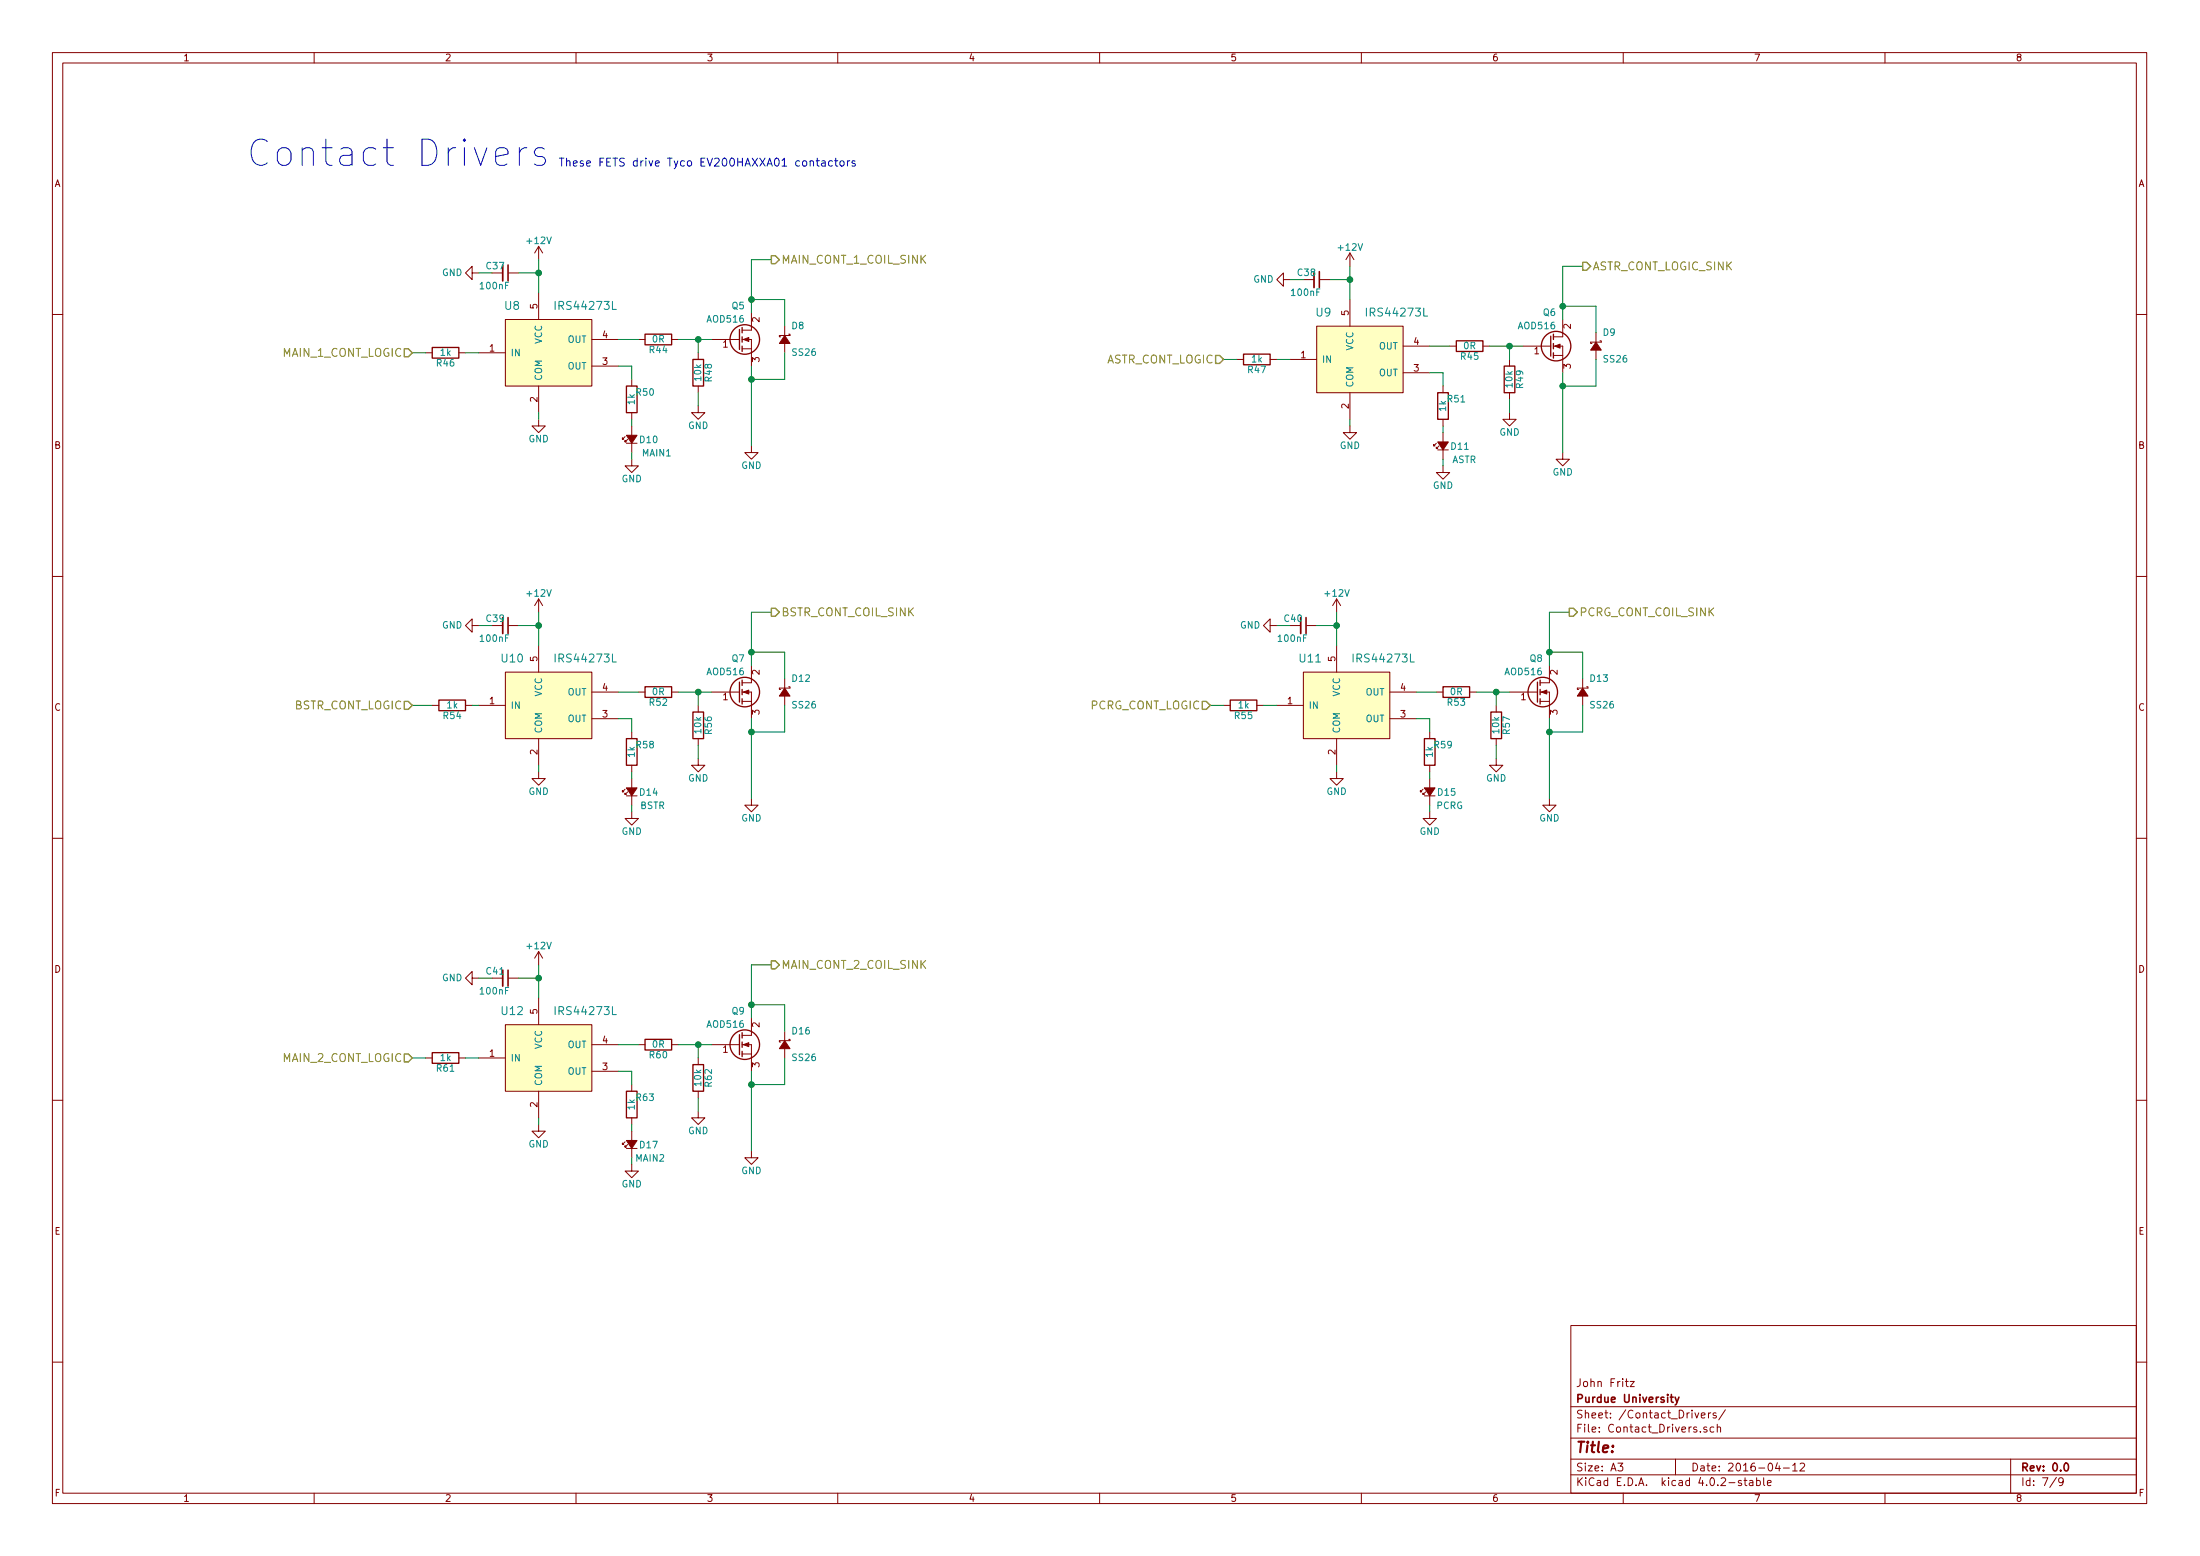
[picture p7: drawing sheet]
<svg xmlns="http://www.w3.org/2000/svg" width="420mm" height="297mm" viewBox="0 0 420 297" stroke-linecap="round" stroke-linejoin="round" font-family="sans-serif">
<g fill="none" stroke="#840000" stroke-width=".19">
<path d="M10 10h400v277h-400zM12 12h396v273.1h-396zM60 10v2M110 10v2M160 10v2M210 10v2M260 10v2M310 10v2M360 10v2M90.2 52.1v-1.3l-1.3 1.3 1.3 1.3v-1.3h1.2M94 52.1h2M97.2 52.1h1.9"/>
<path d="M102.9 47v2.6M102.9 55.9v5.1M102.9 47l.7 1.3M102.9 47l-.8 1.3M143.5 59.7v3.3h-1.8M245.1 53.4v-1.3l-1.3 1.3 1.3 1.2v-1.2h1.3M248.9 53.4h2.1M252.1 53.4h1.9M257.8 48.3l.8 1.3M257.8 48.3v2.5M257.8 57.2v5.1M257.8 48.3l-.8 1.3"/>
<path d="M10 60h2M81.3 67.3h1.2M87.6 67.3h1.3M91.4 67.3h5.1M96.5 61h16.5v12.7h-16.5zM102.9 73.7v5.1M113 64.8h5.1M113 69.9h5.1M120.6 72.4v1.3M120.6 78.8v1.2M121.9 64.8h1.3M128.3 64.8h1.2"/>
<path d="M133.3 77.5v1.3h1.3l-1.3 1.2-1.2-1.2h1.2M133.3 67.3v1.3M133.3 73.7v1.3M135.9 64.8h5.3M141.7 64.8h1.8v5.1M141.7 66.6h1.8M149.9 62.3v1.7M149.9 65.6v1.7M150.6 63.8h.3v.2h-2.1v.3h.3M236.2 68.6h1.3M242.6 68.6h1.2M246.4 68.6h5.1"/>
<path d="M251.5 62.3h16.5v12.7h-16.5zM257.8 75v5M268 66.1h5M268 71.2h5M275.6 73.7v1.3M276.9 66.1h1.2M283.2 66.1h1.3M288.3 78.8v1.2h1.3l-1.3 1.3-1.3-1.3h1.3M288.3 68.6v1.3M288.3 75v1.2M290.8 66.1h5.4M296.7 67.9h1.7"/>
<path d="M296.7 66.1h1.7v5.1M298.4 61v3.3h-1.7M304.8 63.5v1.8M304.8 66.8v1.8M305.6 65.1h.2v.2h-2v.3h.2M408 60h2M102.9 80v1.3h1.2l-1.2 1.3-1.3-1.3h1.3M119.4 83.3l-.5 .6v-.3v.3h.2M119.6 84.6h2.1M119.9 83.9l-.5 .5v-.3v.3h.2M120.6 87.7v1.2h1.3l-1.3 1.3-1.2-1.3h1.2M120.6 81.3v1.8"/>
<path d="M120.6 84.6v1.8M143.5 85.1v1.3h1.3l-1.3 1.3-1.3-1.3h1.3M257.8 81.3v1.3h1.3l-1.3 1.3-1.3-1.3h1.3M274.3 84.6l-.5 .5v-.2v.2h.3M274.6 85.9h2M274.8 85.1l-.5 .5v-.2v.2h.3M275.6 88.9v1.3h1.3l-1.3 1.3-1.3-1.3h1.3M275.6 80v1.3M275.6 82.6v1.8M275.6 85.9v1.8M298.4 86.4v1.3h1.3l-1.3 1.2-1.2-1.2h1.2M10 110h2"/>
<path d="M90.2 119.4v-1.3l-1.3 1.3 1.3 1.3v-1.3h1.2M94 119.4h2M97.2 119.4h1.9M102.9 114.3v2.6M102.9 114.3l.7 1.3M102.9 114.3l-.8 1.3M242.6 119.4v-1.3l-1.3 1.3 1.3 1.3v-1.3h1.2M246.4 119.4h2M249.6 119.4h1.9M255.3 114.3l.7 1.3M255.3 114.3v2.6M255.3 114.3l-.8 1.3"/>
<path d="M408 110h2M82.5 134.7h1.3M88.9 134.7h1.3M91.4 134.7h5.1M96.5 128.3h16.5v12.7h-16.5zM102.9 123.2v5.1M113 132.1h5.1M113 137.2h5.1M120.6 139.7v1.3M121.9 132.1h1.3M128.3 132.1h1.2M133.3 134.7v1.2"/>
<path d="M135.9 132.1h5.3M141.7 132.1h1.8v5.1M141.7 133.9h1.8M143.5 127v3.3h-1.8M149.9 129.6v1.8M149.9 132.9v1.8M150.6 131.1h.3v.3h-2.1v.2h.3M233.7 134.7h1.2M240 134.7h1.3M243.8 134.7h5.1M248.9 128.3h16.5v12.7h-16.5zM255.3 123.2v5.1"/>
<path d="M265.4 132.1h5.1M265.4 137.2h5.1M273 139.7v1.3M274.3 132.1h1.3M280.7 132.1h1.2M285.7 134.7v1.2M288.3 132.1h5.3M294.1 133.9h1.8M294.1 132.1h1.8v5.1M295.9 127v3.3h-1.8M302.3 129.6v1.8M302.3 132.9v1.8"/>
<path d="M303 131.1h.3v.3h-2.1v.2h.3M102.9 147.4v1.2h1.2l-1.2 1.3-1.3-1.3h1.3M102.9 141v5.1M119.4 150.7l-.5 .5v-.3v.3h.2M119.6 151.9h2.1M119.9 151.2l-.5 .5v-.3v.3h.2M120.6 155v1.2h1.3l-1.3 1.3-1.2-1.3h1.2M120.6 146.1v1.3M120.6 148.6v1.8M120.6 151.9v1.8M133.3 144.8v1.3h1.3l-1.3 1.3-1.2-1.3h1.2M133.3 141v1.3"/>
<path d="M143.5 152.4v1.3h1.3l-1.3 1.3-1.3-1.3h1.3M255.3 147.4v1.2h1.2l-1.2 1.3-1.3-1.3h1.3M255.3 141v5.1M271.8 150.7l-.5 .5v-.3v.3h.2M272 151.9h2.1M272.3 151.2l-.5 .5v-.3v.3h.2M273 155v1.2h1.3l-1.3 1.3-1.2-1.3h1.2M273 146.1v1.3M273 148.6v1.8M273 151.9v1.8M285.7 144.8v1.3h1.3l-1.3 1.3-1.2-1.3h1.2M285.7 141v1.3"/>
<path d="M295.9 152.4v1.3h1.3l-1.3 1.3-1.3-1.3h1.3M10 160h2M408 160h2M90.2 186.7v-1.2l-1.3 1.2 1.3 1.3v-1.3h1.2M94 186.7h2M96.5 195.6h16.5v12.7h-16.5zM97.2 186.7h1.9M102.9 181.6l.7 1.3M102.9 181.6v2.6M102.9 190.5v5.1M102.9 181.6l-.8 1.3M113 199.4h5.1"/>
<path d="M121.9 199.4h1.3M128.3 199.4h1.2M135.9 199.4h5.3M141.7 199.4h1.8v5.1M143.5 194.3v3.3h-1.8M149.9 196.9v1.8M150.6 198.4h.3v.3h-2.1v.2h.3M10 210h2M81.3 202h1.2M87.6 202h1.3M91.4 202h5.1M102.9 214.7v1.2h1.2l-1.2 1.3-1.3-1.3h1.3"/>
<path d="M102.9 208.3v5.1M113 204.5h5.1M119.4 218l-.5 .5v-.3v.3h.2M119.6 219.2h2.1M119.9 218.5l-.5 .5v-.3v.3h.2M120.6 207v1.3M120.6 213.4v1.3M120.6 215.9v1.8M120.6 219.2v1.8M133.3 212.1v1.3h1.3l-1.3 1.3-1.2-1.3h1.2M133.3 202v1.2M133.3 208.3v1.3"/>
<path d="M141.7 201.2h1.8M143.5 219.7v1.3h1.3l-1.3 1.3-1.3-1.3h1.3M149.9 200.2v1.8M408 210h2M120.6 222.3v1.3h1.3l-1.3 1.2-1.2-1.2h1.2M300 253h108v32.1h-108zM10 260h2M300 278.5h108M300 274.5h108M300 268.5h108M309 279.3h.9l-.5 .6 .5 .1v.7l-.2 .1-.7-.1M310.4 263.7h.6"/>
<path d="M310.6 263.2v1.3l.4 .2M311.3 263.7h.8l-.8 1h.8M320 278.5v3M324.9 270.2l.7-.1v-.3l-.5-.1-.2 .2 .1 .7h.6M326 272.5a.37 .37 0 0 0-.6 .1l.1 .2 .5 .2v.1l-.2 .3-.4-.1M326.3 269.7v1M326.7 269.7l-.4 .3M327.3 272.5l-.4-.1-.3 .3 .1 .6 .2 .1 .4-.1M327.7 269.8a.37 .37 0 0 0-.5 .1v.2l.5 .2 .1 .1-.2 .3-.4-.1M328 272.5l.2-.1 .3 .1 .1 .9M328 271.9v1.5M329.5 269.1l-1.3 2"/>
<path d="M339.4 279.2l-.3 1.1h.9M342.4 279.7l.4-.4v1.5M343.8 279.5l.6-.2 .3 .4-1 1.1h1M384 278.5v6.6M408 260h2M60 285.1v1.9M110 285.1v1.9M160 285.1v1.9M210 285.1v1.9M260 285.1v1.9M300 281.5h108M310 285.1v1.9"/>
<path d="M332.6 282.7a.37 .37 0 0 0-.6 .1l.1 .2 .5 .2v.1l-.2 .3-.4-.1M333.1 282.6h.5M333.3 282.1v1.3l.3 .2M334.1 282.7h.6l.1 .9M334.8 283h-.5l-.2 .2 .2 .4 .5-.1M335.5 282.7l.4-.1 .3 .3-.1 .6h-.6M335.5 282.1v1.5M336.8 282.1v1.3l.2 .2M337.5 283.1l.8-.1-.1-.3-.4-.1-.3 .2 .1 .7h.6M340.6 280.2h1.1M342.4 280.8h.8M360 285.1v1.9"/>
<path d="M392.7 282l-1.2 2M394 282.7l-.2 .3h-.4l-.2-.3 .1-.5 .5-.1 .2 .2a1.19 1.19 0 0 1-.2 1.2l-.5 .1"/>
</g>
<path d="M97 50.6v3M252 51.9v3M97 117.9v3M249.4 117.9v3M97 185.2v3.1M319 266.7h.6M319.2 266.2v1.3l.4 .2M319.9 266.7l.4 1M320.6 266.7l-.5 1.4-.2 .1M394.3 279.5l.2-.2a.81 .81 0 0 1 .6 .6 .81 .81 0 0 1-.3 .8l-.1 .1a.79 .79 0 0 1-.4-1.3z" fill="none" stroke="#840000" stroke-width=".3"/>
<path d="M99.2 28.2v3.4M100.6 28.2a1.32 1.32 0 0 0-1.4 1M104 28.5l-.5-.3h-.7l-.5 .3-.2 .4 .2 .8 1.7 .4 .2 .5-.2 .7-.5 .3h-1l-.4-.3M156.9 30.8h.6l.1 .9M157.6 31.1h-.5a.3 .3 0 0 0-.2 .3 .3 .3 0 0 0 .2 .3l.5-.1M159 30.8l-.5-.1-.3 .3v.4l.2 .2h.6M159.4 30.7h.6M159.6 30.2v1.3l.4 .2M160.5 30.8l.2-.1 .4 .1 .1 .6-.1 .2-.4 .1-.2-.1zM161.8 30.7v1M162.3 30.7l-.3 .1-.2 .2M163.3 30.8l-.4-.1-.2 .2 .1 .2 .5 .2v.3h-.6" fill="none" stroke="#0000c2" stroke-width=".19"/>
<g fill="none" stroke="#840000" stroke-width=".25">
<path d="M82.5 66.3h5.1v2.1h-5.1zM119.6 73.7h2.1v5.1h-2.1zM123.2 63.8h5.1v2h-5.1zM132.3 68.6h2.1v5.1h-2.1zM141.2 62.9v3.8M141.7 62.5v1M141.7 64.3v1M141.7 66.1v1M237.5 67.6h5.1v2h-5.1zM274.6 75h2v5h-2zM278.1 65.1h5.1v2h-5.1zM287.3 69.9h2v5.1h-2z"/>
<path d="M296.2 64.2v3.8M296.7 63.8v1M296.7 65.6v1M296.7 67.3v1.1M83.8 133.6h5.1v2.1h-5.1zM123.2 131.1h5.1v2h-5.1zM132.3 135.9h2.1v5.1h-2.1zM141.2 130.2v3.8M141.7 129.8v1M141.7 131.6v1M141.7 133.4v1M234.9 133.6h5.1v2.1h-5.1z"/>
<path d="M275.6 131.1h5.1v2h-5.1zM284.7 135.9h2.1v5.1h-2.1zM293.6 130.2v3.8M294.1 129.8v1M294.1 131.6v1M294.1 133.4v1M119.6 141h2.1v5.1h-2.1zM272 141h2.1v5.1h-2.1zM123.2 198.4h5.1v2h-5.1zM141.2 197.5v3.8M141.7 197.1v1.1M141.7 198.9v1"/>
<path d="M82.5 201h5.1v2h-5.1zM119.6 208.3h2.1v5.1h-2.1zM132.3 203.2h2.1v5.1h-2.1zM141.7 200.7v1"/>
<circle cx="142.2" cy="64.8" r="2.82"/>
<circle cx="297.2" cy="66.1" r="2.82"/>
<circle cx="142.2" cy="132.1" r="2.82"/>
<circle cx="294.6" cy="132.1" r="2.82"/>
<circle cx="142.2" cy="199.4" r="2.82"/>
</g>
<g fill="#840000" stroke="#840000" stroke-width=".19">
<path d="M142 199.4l1-.4v.8z"/>
<path d="M149.9 198.7l1 1.5h-2.1z"/>
<path d="M119.6 217.7h2.1l-1.1 1.5z"/>
<path d="M294.4 132.1l1-.4v.8z"/>
<path d="M302.3 131.4l1 1.5h-2.1z"/>
<path d="M272 150.4h2.1l-1.1 1.5z"/>
<path d="M142 132.1l1-.4v.8z"/>
<path d="M149.9 131.4l1 1.5h-2.1z"/>
<path d="M119.6 150.4h2.1l-1.1 1.5z"/>
<path d="M142 64.8l1-.4v.8z"/>
<path d="M149.9 64l1 1.6h-2.1z"/>
<path d="M119.6 83.1h2.1l-1.1 1.5z"/>
<path d="M296.9 66.1l1-.4v.8z"/>
<path d="M304.8 65.3l1 1.5h-2z"/>
<path d="M274.6 84.4h2l-1 1.5z"/>
</g>
<path d="M96 50.6v3M251 51.9v3M96 117.9v3M248.4 117.9v3M96 185.2v3.1" fill="none" stroke="#840000" stroke-width=".33"/>
<g fill="#ffffc2" stroke="#ffffc2" stroke-width=".19">
<path d="M96.5 195.6h16.5v12.7h-16.5z"/>
<path d="M248.9 128.3h16.5v12.7h-16.5z"/>
<path d="M96.5 128.3h16.5v12.7h-16.5z"/>
<path d="M96.5 61h16.5v12.7h-16.5z"/>
<path d="M251.5 62.3h16.5v12.7h-16.5z"/>
</g>
<g fill="none" stroke="#008400" stroke-width=".19">
<path d="M91.4 52.1h2.6M99.1 52.1h3.8M102.9 49.6v6.3M143.5 57.2h6.4v5.1M147.3 49.6h-3.8v10.1M246.4 53.4h2.5M254 53.4h3.8M257.8 50.8v6.4M298.4 58.5h6.4v5M302.3 50.8h-3.9v10.2M78.7 67.3h2.6M88.9 67.3h2.5"/>
<path d="M102.9 78.8v1.2M118.1 69.9h2.5v2.5M118.1 64.8h3.8M129.5 64.8h6.4M133.3 64.8v2.5M133.3 75v2.5M143.5 69.9v15.2M149.9 67.3v5.1h-6.4M233.7 68.6h2.5M243.8 68.6h2.6M273 66.1h3.9M273 71.2h2.6v2.5"/>
<path d="M284.5 66.1h6.3M288.3 66.1v2.5M288.3 76.2v2.6M298.4 71.2v15.2M304.8 68.6v5.1h-6.4M120.6 80v1.3M120.6 86.4v1.3M257.8 80v1.3M275.6 81.3v1.3M275.6 87.7v1.2M91.4 119.4h2.6M99.1 119.4h3.8"/>
<path d="M102.9 116.9v6.3M147.3 116.9h-3.8v10.1M243.8 119.4h2.6M251.5 119.4h3.8M255.3 116.9v6.3M299.7 116.9h-3.8v10.1M78.7 134.7h3.8M90.2 134.7h1.2M118.1 137.2h2.5v2.5M118.1 132.1h3.8M129.5 132.1h6.4M133.3 132.1v2.6"/>
<path d="M143.5 137.2v15.2M143.5 124.5h6.4v5.1M149.9 134.7v5h-6.4M231.1 134.7h2.6M241.3 134.7h2.5M270.5 132.1h3.8M270.5 137.2h2.5v2.5M281.9 132.1h6.4M285.7 132.1v2.6M295.9 137.2v15.2M295.9 124.5h6.4v5.1M302.3 134.7v5h-6.4"/>
<path d="M102.9 146.1v1.3M120.6 147.4v1.2M120.6 153.7v1.3M133.3 142.3v2.5M255.3 146.1v1.3M273 147.4v1.2M273 153.7v1.3M285.7 142.3v2.5M91.4 186.7h2.6M99.1 186.7h3.8M102.9 184.2v6.3M118.1 199.4h3.8"/>
<path d="M129.5 199.4h6.4M133.3 199.4v2.6M143.5 191.8h6.4v5.1M147.3 184.2h-3.8v10.1M78.7 202h2.6M88.9 202h2.5M102.9 213.4v1.3M118.1 204.5h2.5v2.5M120.6 214.7v1.2M133.3 209.6v2.5M143.5 204.5v15.2M149.9 202v5h-6.4"/>
<path d="M120.6 221v1.3"/>
</g>
<g fill="#008400" stroke="#008400" stroke-width=".25">
<circle cx="143.5" cy="207" r=".51"/>
<circle cx="133.4" cy="199.4" r=".51"/>
<circle cx="143.5" cy="191.8" r=".51"/>
<circle cx="102.9" cy="186.7" r=".51"/>
<circle cx="295.9" cy="139.7" r=".51"/>
<circle cx="285.7" cy="132.1" r=".51"/>
<circle cx="295.9" cy="124.5" r=".51"/>
<circle cx="255.3" cy="119.4" r=".51"/>
<circle cx="143.5" cy="139.7" r=".51"/>
<circle cx="133.4" cy="132.1" r=".51"/>
<circle cx="143.5" cy="124.5" r=".51"/>
<circle cx="102.9" cy="119.4" r=".51"/>
<circle cx="143.5" cy="72.4" r=".51"/>
<circle cx="133.4" cy="64.8" r=".51"/>
<circle cx="143.5" cy="57.2" r=".51"/>
<circle cx="102.9" cy="52.1" r=".51"/>
<circle cx="298.4" cy="73.7" r=".51"/>
<circle cx="288.3" cy="66.1" r=".51"/>
<circle cx="298.4" cy="58.5" r=".51"/>
<circle cx="257.8" cy="53.4" r=".51"/>
</g>
<path d="M147.3 48.8h.8l.7 .8-.7 .7h-.8zM302.3 50.1h.7l.8 .7-.8 .8h-.7zM77.2 66.6h.8l.7 .7-.7 .8h-.8zM232.2 67.9h.7l.8 .7-.8 .8h-.7zM147.3 116.1h.8l.7 .8-.7 .7h-.8zM299.7 116.1h.8l.7 .8-.7 .7h-.8zM77.2 133.9h.8l.7 .8-.7 .7h-.8zM229.6 133.9h.8l.7 .8-.7 .7h-.8zM147.3 183.4h.8l.7 .8-.7 .7h-.8zM77.2 201.2h.8l.7 .8-.7 .7h-.8z" fill="none" stroke="#848400" stroke-width=".25"/>
<text font-size="7" fill="#0000c2" x="47" y="31.8">Contact Drivers</text>
<text font-size="2.8" fill="#840000" x="301" y="277.3">Title:</text>
<text font-size="2.1" fill="#0000c2" x="106.7" y="31.8">These FETS drive Tyco EV200HAXXA01 contactors</text>
<g font-size="2.1" fill="#848400">
<text x="149.3" y="50.3">MAIN_CONT_1_COIL_SINK</text>
<text x="304.2" y="51.6">ASTR_CONT_LOGIC_SINK</text>
<text x="53.9" y="68.1">MAIN_1_CONT_LOGIC</text>
<text x="210.9" y="69.4">ASTR_CONT_LOGIC</text>
<text x="149.3" y="117.6">BSTR_CONT_COIL_SINK</text>
<text x="301.7" y="117.6">PCRG_CONT_COIL_SINK</text>
<text x="55.9" y="135.4">BSTR_CONT_LOGIC</text>
<text x="208" y="135.4">PCRG_CONT_LOGIC</text>
<text x="149.3" y="184.9">MAIN_CONT_2_COIL_SINK</text>
<text x="53.9" y="202.7">MAIN_2_CONT_LOGIC</text>
</g>
<g font-size="2.1" fill="#008484">
<text x="96.4" y="59.1">U8</text>
<text x="106.4" y="59.1">IRS44273L</text>
<text x="251.4" y="60.4">U9</text>
<text x="261.3" y="60.4">IRS44273L</text>
<text x="95.9" y="126.5">U10</text>
<text x="106.4" y="126.5">IRS44273L</text>
<text x="248.3" y="126.5">U11</text>
<text x="258.8" y="126.5">IRS44273L</text>
<text x="95.9" y="193.8">U12</text>
<text x="106.4" y="193.8">IRS44273L</text>
</g>
<g font-size="2.1" fill="#840000">
<text x="301" y="267.8">Purdue University</text>
<text x="301" y="264.8">John Fritz</text>
<text x="301" y="273.5">File: Contact_Drivers.sch</text>
<text x="301" y="270.8">Sheet: /Contact_Drivers/</text>
<text x="301" y="280.9">Size: A3</text>
<text x="323" y="280.9">Date: 2016-04-12</text>
<text x="386" y="280.9">Rev: 0.0</text>
<text x="301" y="283.7">KiCad E.D.A. kicad 4.0.2-stable</text>
<text x="386" y="283.7">Id: 7/9</text>
</g>
<g font-size="1.8" fill="#840000">
<text x="35" y="11.7">1</text>
<text x="85" y="11.7">2</text>
<text x="135" y="11.7">3</text>
<text x="185" y="11.7">4</text>
<text x="235" y="11.7">5</text>
<text x="285" y="11.7">6</text>
<text x="335" y="11.7">7</text>
<text x="385" y="11.7">8</text>
<text x="10.4" y="35.7">A</text>
<text x="408.4" y="35.7">A</text>
<text x="102.6" y="58.9" transform="rotate(-90 102.6 58.9)">5</text>
<text x="115.1" y="64.6">4</text>
<text x="145" y="61.5" transform="rotate(-90 145 61.5)">2</text>
<text x="257.6" y="60.2" transform="rotate(-90 257.6 60.2)">5</text>
<text x="270" y="65.8">4</text>
<text x="300" y="62.7" transform="rotate(-90 300 62.7)">2</text>
<text x="93.5" y="67.1">1</text>
<text x="115.1" y="69.6">3</text>
<text x="138.1" y="66.3">1</text>
<text x="145" y="69.1" transform="rotate(-90 145 69.1)">3</text>
<text x="248.4" y="68.4">1</text>
<text x="270" y="70.9">3</text>
<text x="293" y="67.6">1</text>
<text x="300" y="70.4" transform="rotate(-90 300 70.4)">3</text>
<text x="102.6" y="76.7" transform="rotate(-90 102.6 76.7)">2</text>
<text x="257.6" y="78" transform="rotate(-90 257.6 78)">2</text>
<text x="10.4" y="85.7">B</text>
<text x="408.4" y="85.7">B</text>
<text x="102.6" y="126.2" transform="rotate(-90 102.6 126.2)">5</text>
<text x="115.1" y="131.9">4</text>
<text x="145" y="128.8" transform="rotate(-90 145 128.8)">2</text>
<text x="255" y="126.2" transform="rotate(-90 255 126.2)">5</text>
<text x="267.5" y="131.9">4</text>
<text x="297.4" y="128.8" transform="rotate(-90 297.4 128.8)">2</text>
<text x="10.4" y="135.7">C</text>
<text x="93.5" y="134.4">1</text>
<text x="115.1" y="136.9">3</text>
<text x="138.1" y="133.6">1</text>
<text x="145" y="136.4" transform="rotate(-90 145 136.4)">3</text>
<text x="245.9" y="134.4">1</text>
<text x="267.5" y="136.9">3</text>
<text x="290.5" y="133.6">1</text>
<text x="297.4" y="136.4" transform="rotate(-90 297.4 136.4)">3</text>
<text x="408.4" y="135.7">C</text>
<text x="102.6" y="144" transform="rotate(-90 102.6 144)">2</text>
<text x="255" y="144" transform="rotate(-90 255 144)">2</text>
<text x="10.4" y="185.7">D</text>
<text x="408.4" y="185.7">D</text>
<text x="102.6" y="193.6" transform="rotate(-90 102.6 193.6)">5</text>
<text x="145" y="196.1" transform="rotate(-90 145 196.1)">2</text>
<text x="93.5" y="201.7">1</text>
<text x="115.1" y="199.2">4</text>
<text x="138.1" y="201">1</text>
<text x="145" y="203.7" transform="rotate(-90 145 203.7)">3</text>
<text x="115.1" y="204.3">3</text>
<text x="102.6" y="211.3" transform="rotate(-90 102.6 211.3)">2</text>
<text x="10.4" y="235.7">E</text>
<text x="408.4" y="235.7">E</text>
<text x="10.5" y="285.7">F</text>
<text x="35" y="286.7">1</text>
<text x="85" y="286.7">2</text>
<text x="135" y="286.7">3</text>
<text x="185" y="286.7">4</text>
<text x="235" y="286.7">5</text>
<text x="285" y="286.7">6</text>
<text x="335" y="286.7">7</text>
<text x="385" y="286.7">8</text>
<text x="408.5" y="285.7">F</text>
</g>
<g font-size="1.8" fill="#008484">
<text x="100.8" y="46.6">+12V</text>
<text x="255.7" y="47.8">+12V</text>
<text x="84.4" y="52.7">GND</text>
<text x="92.9" y="51.4">C37</text>
<text x="239.3" y="53.9">GND</text>
<text x="247.9" y="52.7">C38</text>
<text x="91.8" y="55.2">100nF</text>
<text x="139.8" y="59">Q5</text>
<text x="246.8" y="56.5">100nF</text>
<text x="103.5" y="65.7" transform="rotate(-90 103.5 65.7)">VCC</text>
<text x="108.3" y="65.4">OUT</text>
<text x="124.6" y="65.4">0R</text>
<text x="135.1" y="61.6">AOD516</text>
<text x="151.3" y="62.8">D8</text>
<text x="290.1" y="62.8">AOD516</text>
<text x="294.7" y="60.3">Q6</text>
<text x="306.2" y="64.1">D9</text>
<text x="83.5" y="69.9">R46</text>
<text x="84.1" y="67.9">1k</text>
<text x="97.5" y="68">IN</text>
<text x="108.3" y="70.5">OUT</text>
<text x="124.1" y="67.4">R44</text>
<text x="151.4" y="67.9">SS26</text>
<text x="238.4" y="71.2">R47</text>
<text x="239.1" y="69.2">1k</text>
<text x="252.5" y="69.3">IN</text>
<text x="258.4" y="67" transform="rotate(-90 258.4 67)">VCC</text>
<text x="263.2" y="71.8">OUT</text>
<text x="263.2" y="66.7">OUT</text>
<text x="279" y="68.7">R45</text>
<text x="279.6" y="66.6">0R</text>
<text x="306.3" y="69.2">SS26</text>
<text x="103.5" y="72.7" transform="rotate(-90 103.5 72.7)">COM</text>
<text x="121.2" y="77.2" transform="rotate(-90 121.2 77.2)">1k</text>
<text x="121.6" y="75.5">R50</text>
<text x="133.9" y="72.6" transform="rotate(-90 133.9 72.6)">10k</text>
<text x="135.9" y="72.8" transform="rotate(-90 135.9 72.8)">R48</text>
<text x="258.4" y="74" transform="rotate(-90 258.4 74)">COM</text>
<text x="276.5" y="76.8">R51</text>
<text x="288.8" y="73.9" transform="rotate(-90 288.8 73.9)">10k</text>
<text x="290.9" y="74.1" transform="rotate(-90 290.9 74.1)">R49</text>
<text x="131.4" y="81.9">GND</text>
<text x="276.1" y="78.5" transform="rotate(-90 276.1 78.5)">1k</text>
<text x="286.3" y="83.1">GND</text>
<text x="100.9" y="84.4">GND</text>
<text x="122.3" y="84.6">D10</text>
<text x="122.7" y="87.1">MAIN1</text>
<text x="141.6" y="89.5">GND</text>
<text x="255.9" y="85.7">GND</text>
<text x="277.2" y="85.8">D11</text>
<text x="277.2" y="88.4">ASTR</text>
<text x="118.7" y="92">GND</text>
<text x="273.6" y="93.3">GND</text>
<text x="296.5" y="90.8">GND</text>
<text x="100.8" y="113.9">+12V</text>
<text x="253.2" y="113.9">+12V</text>
<text x="84.4" y="120">GND</text>
<text x="92.9" y="118.7">C39</text>
<text x="236.8" y="120">GND</text>
<text x="245.3" y="118.7">C40</text>
<text x="91.8" y="122.5">100nF</text>
<text x="244.2" y="122.5">100nF</text>
<text x="135.1" y="128.9">AOD516</text>
<text x="139.8" y="126.3">Q7</text>
<text x="151.4" y="130.1">D12</text>
<text x="287.5" y="128.9">AOD516</text>
<text x="292.2" y="126.3">Q8</text>
<text x="303.8" y="130.1">D13</text>
<text x="84.7" y="137.2">R54</text>
<text x="85.4" y="135.2">1k</text>
<text x="97.5" y="135.3">IN</text>
<text x="103.5" y="133.1" transform="rotate(-90 103.5 133.1)">VCC</text>
<text x="108.3" y="137.8">OUT</text>
<text x="108.3" y="132.8">OUT</text>
<text x="124.1" y="134.7">R52</text>
<text x="124.6" y="132.7">0R</text>
<text x="151.4" y="135.2">SS26</text>
<text x="235.9" y="137.2">R55</text>
<text x="236.5" y="135.2">1k</text>
<text x="249.9" y="135.3">IN</text>
<text x="255.9" y="133.1" transform="rotate(-90 255.9 133.1)">VCC</text>
<text x="260.7" y="137.8">OUT</text>
<text x="260.7" y="132.8">OUT</text>
<text x="276.5" y="134.7">R53</text>
<text x="277" y="132.7">0R</text>
<text x="303.8" y="135.2">SS26</text>
<text x="103.5" y="140" transform="rotate(-90 103.5 140)">COM</text>
<text x="121.6" y="142.8">R58</text>
<text x="133.9" y="139.9" transform="rotate(-90 133.9 139.9)">10k</text>
<text x="135.9" y="140.1" transform="rotate(-90 135.9 140.1)">R56</text>
<text x="255.9" y="140" transform="rotate(-90 255.9 140)">COM</text>
<text x="274" y="142.8">R59</text>
<text x="286.3" y="139.9" transform="rotate(-90 286.3 139.9)">10k</text>
<text x="288.3" y="140.1" transform="rotate(-90 288.3 140.1)">R57</text>
<text x="121.2" y="144.5" transform="rotate(-90 121.2 144.5)">1k</text>
<text x="131.4" y="149.2">GND</text>
<text x="273.6" y="144.5" transform="rotate(-90 273.6 144.5)">1k</text>
<text x="283.8" y="149.2">GND</text>
<text x="100.9" y="151.7">GND</text>
<text x="122.2" y="154.4">BSTR</text>
<text x="122.3" y="151.9">D14</text>
<text x="253.3" y="151.7">GND</text>
<text x="274.3" y="154.4">PCRG</text>
<text x="274.7" y="151.9">D15</text>
<text x="118.7" y="159.3">GND</text>
<text x="141.6" y="156.8">GND</text>
<text x="271.1" y="159.3">GND</text>
<text x="294" y="156.8">GND</text>
<text x="100.8" y="181.2">+12V</text>
<text x="84.4" y="187.3">GND</text>
<text x="91.8" y="189.8">100nF</text>
<text x="92.9" y="186">C41</text>
<text x="135.1" y="196.2">AOD516</text>
<text x="139.8" y="193.6">Q9</text>
<text x="151.4" y="197.4">D16</text>
<text x="84.1" y="202.5">1k</text>
<text x="97.5" y="202.6">IN</text>
<text x="103.5" y="200.4" transform="rotate(-90 103.5 200.4)">VCC</text>
<text x="108.3" y="200.1">OUT</text>
<text x="124.1" y="202">R60</text>
<text x="124.6" y="200">0R</text>
<text x="151.4" y="202.5">SS26</text>
<text x="83.5" y="204.6">R61</text>
<text x="103.5" y="207.3" transform="rotate(-90 103.5 207.3)">COM</text>
<text x="108.3" y="205.1">OUT</text>
<text x="133.9" y="207.2" transform="rotate(-90 133.9 207.2)">10k</text>
<text x="135.9" y="207.4" transform="rotate(-90 135.9 207.4)">R62</text>
<text x="121.2" y="211.8" transform="rotate(-90 121.2 211.8)">1k</text>
<text x="121.6" y="210.1">R63</text>
<text x="100.9" y="219">GND</text>
<text x="121.4" y="221.7">MAIN2</text>
<text x="122.3" y="219.2">D17</text>
<text x="131.4" y="216.5">GND</text>
<text x="118.7" y="226.7">GND</text>
<text x="141.6" y="224.1">GND</text>
</g>
</svg>
